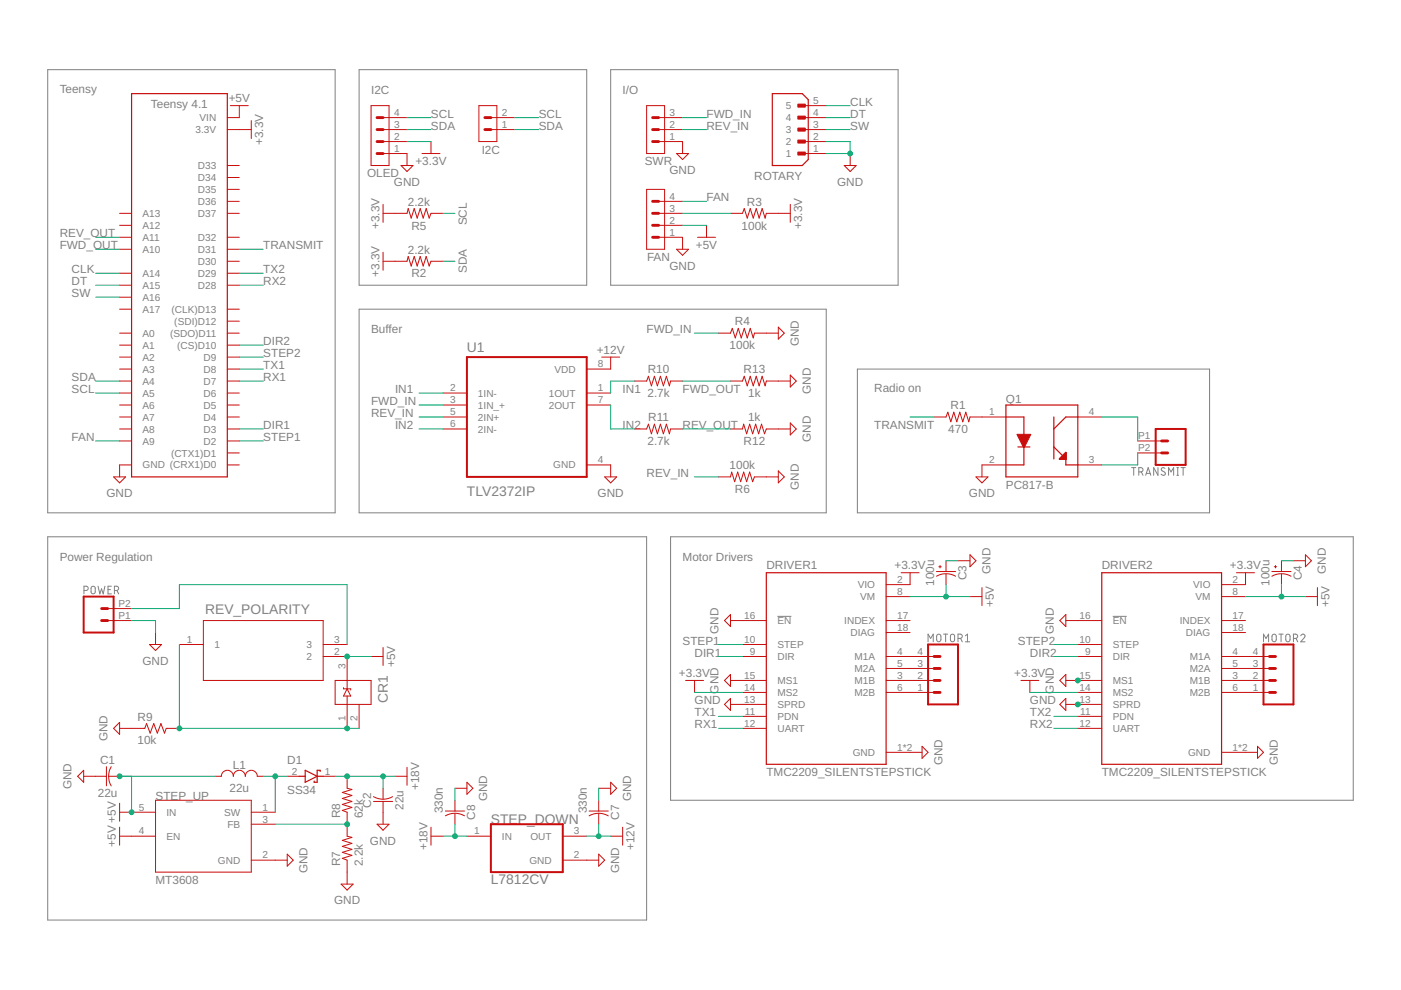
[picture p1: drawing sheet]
<svg xmlns="http://www.w3.org/2000/svg" width="297mm" height="210mm" viewBox="0 0 297 210" stroke-linecap="round" stroke-linejoin="round" font-family="sans-serif">
<g fill="none" stroke="#808080" stroke-width=".21">
<path d="M10.1 14.8h61v93.9h-61zM76.1 14.8h48.3v45.7h-48.3zM129.5 14.8h60.9v45.7h-60.9zM76.1 65.6h99.1v43.1h-99.1zM181.8 78.3h74.7v30.4h-74.7zM239.9 99.1h.9M240.4 99.1v1.7M245.5 99.1v1.7l-.9-1.7v1.7M247 99.3l-.2-.1a.37 .37 0 0 0-.5 .1 .37 .37 0 0 0 .1 .5l.5 .3a.38 .38 0 0 1 .1 .5 .38 .38 0 0 1-.5 .2l-.3-.3M249.5 99.1h.4M249.7 99.1v1.7M250.4 99.1h.9"/>
<path d="M250.8 99.1v1.7M10.1 113.8h127v81.3h-127zM142.2 113.8h144.7v55.9h-144.7zM241.4 100.1h.5a.46 .46 0 0 0 .4-.5 .46 .46 0 0 0-.4-.5h-.5v1.7M242 100.1l.3 .7M242.9 100.8l.5-1.7 .6 1.7M243 100.4h.9M247.8 100.8v-1.7l.5 1 .5-1v1.7M249.5 100.8h.4M17.8 125.2h.5a.46 .46 0 0 0 .4-.5 .46 .46 0 0 0-.4-.4h-.5v1.6M19.4 124.4l.3-.1 .4 .1 .1 1.1a.44 .44 0 0 1-.5 .4 .44 .44 0 0 1-.4-.4zM20.8 124.3l.4 1.6 .3-1.1 .4 1.1 .3-1.6"/>
<path d="M22.9 125h.5M23.6 124.3h-.7v1.6h.7M24.3 125.2h.4a.46 .46 0 0 0 .5-.5 .46 .46 0 0 0-.5-.4h-.4v1.6M24.8 125.2l.4 .7M164.8 130.7h3M196.8 136.1v-1.6l.5 .9 .6-.9v1.6M198.7 134.6l.3-.1 .3 .1 .2 1a.46 .46 0 0 1-.5 .5 .46 .46 0 0 1-.4-.5zM200 134.5h.9M200.5 134.5v1.6M201.6 134.6l.4-.1 .3 .1 .1 1a.44 .44 0 0 1-.4 .5 .44 .44 0 0 1-.5-.5zM203.1 135.4h.5a.46 .46 0 0 0 .4-.5 .46 .46 0 0 0-.4-.4h-.5v1.6M203.7 135.4l.3 .7"/>
<path d="M204.7 134.8l.4-.3v1.6M204.7 136.1h.9M235.9 130.7h3M267.9 136.1v-1.6l.5 .9 .6-.9v1.6M269.8 134.6l.4-.1 .3 .1 .1 1a.46 .46 0 0 1-.5 .5 .46 .46 0 0 1-.4-.5zM271.1 134.5h1M271.6 134.5v1.6M272.7 134.6l.4-.1 .3 .1 .1 1a.46 .46 0 0 1-.4 .5 .46 .46 0 0 1-.5-.5zM274.2 135.4h.5a.46 .46 0 0 0 .4-.5 .46 .46 0 0 0-.4-.4h-.5v1.6M274.8 135.4l.3 .7M275.8 134.8a.45 .45 0 0 1 .6-.3 .45 .45 0 0 1 .2 .7l-.8 .9h.9"/>
</g>
<g fill="none" stroke="#c90d0c" stroke-width=".25">
<path d="M27.9 19.9h20.3v81.2h-20.3zM163.7 19.9h6.4l1.3 1.2v12.7l-1.3 1.3h-6.4zM213.3 85.9h15.2v15.2h-15.2zM213.3 88.4h3.8v10.2h-3.8M215.8 94.8h2.6M223.4 94.8l2.6 2.5v1.3h2.5M223.4 88.4v8.9M228.5 88.4h-2.5l-2.6 2.6M162.5 121.4h25.4v40.7h-25.4zM233.6 121.4h25.4v40.7h-25.4zM63.4 164.6h1.3M64.7 163.3l2.5 1.3-2.5 1.3z"/>
<path d="M67.2 164.6h1.3M67.9 163.6v-.3h-.7v2.6h-.6v-.3"/>
</g>
<g fill="none" stroke="#c90d0c" stroke-width=".21">
<path d="M48.2 27.5h5.1M48.2 35.1h2.5M48.2 37.6h2.5M48.8 22.4h3.8M50.7 22.4v2.5h-2.5M53.3 25.6v3.8M78.7 22.4h3.8v12.7h-3.8zM81.2 24.9h5.1M81.2 27.5h5.1M81.2 32.6h5.1v2.5M81.2 30h5.1M85 35.1h2.6l-1.3 1.3z"/>
<path d="M89.5 32.6h3.8M91.4 30v2.6M101.5 22.4h3.8v7.6h-3.8zM104.1 24.9h5.1M104.1 27.5h5.1M137.1 22.4h3.8v10.2h-3.8zM139.6 24.9h5.1M139.6 27.5h5.1M139.6 30h5.1v2.6M143.4 32.6h2.6l-1.3 1.2zM170.1 24.9h5.1M170.1 27.5h5.1"/>
<path d="M170.1 22.4h5.1M170.1 32.6h5.1M170.1 30h5.1M179 35.1h2.5l-1.2 1.3zM180.3 32.6v2.5M25.4 52.9h2.5M25.4 50.3h2.5M25.4 47.8h2.5M25.4 45.2h2.5M25.4 57.9h2.5M48.2 52.9h2.5M48.2 50.3h2.5"/>
<path d="M48.2 45.2h2.5M48.2 57.9h2.5M48.2 55.4h2.5M48.2 40.2h2.5M48.2 42.7h2.5M81.2 45.2h5.1l.3-1 .6 2 .6-2 .7 2 .6-2 .6 2 .7-2 .6 2 .4-1h2.5M81.2 55.4h5.1l.3-1 .6 2 .6-2 .7 2 .6-2 .6 2 .7-2 .6 2 .4-1h2.5M81.2 43.3v3.8M81.2 53.5v3.8M137.1 40.2h3.8v12.7h-3.8zM139.6 50.3h5.1v2.6M139.6 47.8h5.1"/>
<path d="M139.6 45.2h5.1M139.6 42.7h5.1M143.4 52.9h2.6l-1.3 1.2zM147.9 50.3h3.8M149.8 47.8v2.5M154.9 45.2h2.5l.4-1 .6 2 .7-2 .6 2 .6-2 .7 2 .6-2 .6 2 .3-1h5.1M167.6 43.3v3.8M25.4 78.3h2.5M25.4 75.7h2.5M25.4 73.2h2.5M25.4 70.6h2.5M25.4 65.6h2.5"/>
<path d="M25.4 60.5h2.5M25.4 63h2.5M48.2 78.3h2.5M48.2 75.7h2.5M48.2 73.2h2.5M48.2 70.6h2.5M48.2 68.1h2.5M48.2 65.6h2.5M48.2 60.5h2.5M127.6 75.7h3.8M129.5 75.7v2.6h-5.1M152.3 70.6h2.6l.4-1 .6 2 .6-2 .7 2 .6-2 .6 2 .7-2 .6 2 .3-1h5"/>
<path d="M165 69.4l1.3 1.2-1.3 1.3zM167.6 79.5l1.2 1.3-1.2 1.3zM25.4 93.5h2.5M25.4 91h2.5M25.4 88.4h2.5M25.4 85.9h2.5M25.4 83.3h2.5M25.4 80.8h2.5M27.9 98.6h-2.5v2.5M48.2 98.6h2.5M48.2 96h2.5M48.2 93.5h2.5"/>
<path d="M48.2 91h2.5M48.2 88.4h2.5M48.2 85.9h2.5M48.2 83.3h2.5M48.2 80.8h2.5M93.9 91h5.1M93.9 88.4h5.1M93.9 85.9h5.1M93.9 83.3h5.1M124.4 98.6h5.1v2.5M124.4 85.9h5.1M124.4 83.3h5.1"/>
<path d="M134.6 91h2.5l.4-1.1 .6 2.1 .6-2.1 .7 2.1 .6-2.1 .7 2.1 .6-2.1 .6 2.1 .3-1h2.5M134.6 80.8h2.5l.4-1 .6 2 .6-2 .7 2 .6-2 .7 2 .6-2 .6 2 .3-1h2.5M154.9 91h2.5l.3-1.1 .6 2.1 .6-2.1 .7 2.1 .6-2.1 .6 2.1 .7-2.1 .6 2.1 .4-1h5.1M154.9 80.8h2.5l.4-1 .6 2 .7-2 .6 2 .6-2 .7 2 .6-2 .6 2 .3-1h5.1M165 99.8l1.3 1.3-1.3 1.3zM167.6 89.7l1.2 1.3-1.2 1.2zM198 88.4h2.6l.4-1 .6 2 .6-2 .7 2 .6-2 .6 2 .7-2 .6 2 .3-1h7.6M213.3 98.6h-5.1v2.5M228.5 98.6h5.1M228.5 88.4h5.1M241.2 96h5.1M241.2 93.5h5.1"/>
<path d="M24.1 101.1h2.5l-1.2 1.3zM128.2 101.1h2.5l-1.2 1.3zM152.3 101.1h2.6l.2-1 .7 2 .6-2 .6 2 .7-2 .6 2 .6-2 .7 2 .4-1h5M199.3 119.9v.5M200.6 118.9v2.3M203.1 118.9h2.6M205.7 117.6l1.2 1.3-1.2 1.3zM206.9 101.1h2.6l-1.3 1.3zM270.4 119.9v.5M271.7 118.9v2.3M274.2 118.9h2.6M276.8 117.6l1.2 1.3-1.2 1.3z"/>
<path d="M22.8 131.6h5.1M22.8 129h5.1M31.7 136.7h2.5l-1.2 1.2zM33 134.1v2.6M38 136.7h5.1M43.1 131.6h25.4v12.7h-25.4zM68.5 136.7h5.1M68.5 139.2h5.1v6.8M78.7 139.2h2.5M81.2 137.3v3.8M154.9 131.6h7.6M154.9 130.3v2.5l-1.3-1.2z"/>
<path d="M157.4 136.7h5.1M157.4 139.2h5.1M187.9 139.2h10.1M187.9 131.6h5.1M187.9 126.5h5.1M187.9 134.1h5.1M191.1 121.4h3.8M193 121.4v2.6h-5.1M198.5 122.2a4.2 4.2 0 0 1 4.1 0M198.5 121.2h4.1M199.1 120.2h.5M200.6 121.7v2.3"/>
<path d="M205.7 126.5h2.5M208.2 124.6v3.8M224.7 131.6l1.3-1.3v2.5zM226 131.6h7.6M228.5 136.7h5.1M228.5 139.2h5.1M259 139.2h10.2M259 131.6h5.1M259 126.5h5.1M259 134.1h5.1M262.2 121.4h3.8M264.1 121.4v2.6h-5.1"/>
<path d="M269.7 122.2a4.2 4.2 0 0 1 4 0M269.7 121.2h4M270.2 120.2h.5M271.7 121.7v2.3M276.8 126.5h2.5M279.3 124.6v3.8M25.4 153.2v2.5l-1.3-1.3zM25.4 154.4h5.3l.4-1 .7 2 .8-2 .8 2 .7-2 .8 2 .3-1h2.8M71.1 144.3h7.6v5.1h-7.6zM72.8 145.8v.2h1.6v.3M73.6 147.6v6.8M73.6 146l.8 1.6h-1.6z"/>
<path d="M76.1 149.4v5M145.4 144.3h3.8M147.3 144.3v2.5M154.9 144.3h7.6M154.9 149.4h7.6M154.9 143v2.5l-1.3-1.2zM154.9 148.1v2.5l-1.3-1.2zM157.4 154.4h5.1M157.4 146.8h5.1M157.4 151.9h5.1M187.9 144.3h10.1M187.9 159.5h7.6"/>
<path d="M187.9 141.7h10.1M187.9 146.8h10.1M195.5 158.2l1.3 1.3-1.3 1.3zM216.5 144.3h3.8M218.4 144.3v2.5M226 144.3h7.6M226 149.4h7.6M226 143v2.5l-1.3-1.2zM226 148.1v2.5l-1.3-1.2zM228.5 154.4h5.1M228.5 146.8h5.1M228.5 151.9h5.1"/>
<path d="M259 144.3h10.2M259 159.5h7.6M259 141.7h10.2M259 146.8h10.2M266.6 158.2l1.3 1.3-1.3 1.3zM17.7 164.6h4.9M17.7 163.3v2.6l-1.2-1.3zM22.6 162.6v4M23.1 164.6h2.3M23.6 162.6a4 4 0 0 0 0 4M25.4 170.3v3.8M25.4 175.4v3.8"/>
<path d="M25.4 177.3h7.6M25.4 172.2h7.6M33 169.7h20.3v15.2h-20.3zM45.7 164.6h1.2a1.27 1.27 0 0 1 1.3-1.3 1.27 1.27 0 0 1 1.3 1.3 1.27 1.27 0 0 1 1.2-1.3 1.27 1.27 0 0 1 1.3 1.3 1.27 1.27 0 0 1 1.3-1.3 1.27 1.27 0 0 1 1.2 1.3h1.3M53.3 172.2h5.1M53.3 174.8h5.1M60.9 164.6h2.5M68.5 164.6h2.6M73.6 164.6v2.5l1 .3-2 .6 2 .7-2 .6 2 .6-2 .7 2 .6-2 .6 1 .4v5.1l1 .2-2 .7 2 .6-2 .7 2 .6-2 .6 2 .7-2 .6 1 .4v5.1M79.2 168.9a4 4 0 0 0 4 0M79.2 169.9h4M79.9 174.8h2.6l-1.3 1.2z"/>
<path d="M81.2 167.1v2.3M81.2 169.9v4.9M83.8 164.6h2.5M86.3 162.7v3.8M91.4 177.3h2.5M91.4 175.4v3.8M94.4 173a4 4 0 0 1 4.1 0M94.4 172h4.1M96.5 169.7v2.3M96.5 172.5v2.3M96.5 167.1h2.5M99 177.3h5.1"/>
<path d="M99 165.9l1.3 1.2-1.3 1.3zM119.3 177.3h5.1M124.9 173a4 4 0 0 1 4.1 0M124.9 172h4.1M126.9 169.7v2.3M126.9 172.5v2.3M126.9 167.1h2.6M129.5 177.3h2.5M129.5 165.9l1.2 1.2-1.2 1.3zM132 175.4v3.8M53.3 182.4h7.6M60.9 181.1l1.3 1.3-1.3 1.2z"/>
<path d="M72.3 187.5h2.6l-1.3 1.2zM119.3 182.4h7.6M126.9 181.1l1.3 1.3-1.3 1.2z"/>
</g>
<path d="M99 75.7h25.4v25.4h-25.4zM245 91h6.4v7.6h-6.4zM17.7 126.5h6.4v7.6h-6.4zM196.8 136.7h6.3v12.7h-6.3zM267.9 136.7h6.3v12.7h-6.3zM104.1 174.8h15.2v10.1h-15.2z" fill="none" stroke="#c90d0c" stroke-width=".42"/>
<g fill="none" stroke="#c90d0c" stroke-width=".61">
<path d="M79.9 30h1.3M79.9 27.5h1.3M79.9 24.9h1.3M79.9 32.6h1.3M102.8 27.5h1.3M102.8 24.9h1.3M138.4 30h1.2M138.4 27.5h1.2M138.4 24.9h1.2M138.4 50.3h1.2M138.4 47.8h1.2M138.4 45.2h1.2"/>
<path d="M138.4 42.7h1.2M246.3 96h1.3M246.3 93.5h1.3M21.5 129h1.3M21.5 131.6h1.3M198 139.2h1.3M269.2 139.2h1.2M198 141.7h1.3M198 144.3h1.3M198 146.8h1.3M269.2 141.7h1.2M269.2 144.3h1.2"/>
<path d="M269.2 146.8h1.2"/>
</g>
<g fill="#c90d0c" stroke="#c90d0c" stroke-width=".21">
<path d="M215.6 92.1h3l-1.4 2.8h-.2z" fill-rule="evenodd"/>
<path d="M224.6 97.3l1.3-1.4h.2v1.5h-1.5z" fill-rule="evenodd"/>
</g>
<g fill="#c90d0c" stroke="#c90d0c" stroke-width=".21">
<path d="M169.2 32.2h1.5v.7h-1.5z"/>
<path d="M169.2 29.7h1.5v.6h-1.5z"/>
<path d="M169.2 27.2h1.5v.6h-1.5z"/>
<path d="M169.2 24.6h1.5v.7h-1.5z"/>
<path d="M169.2 22.1h1.5v.6h-1.5z"/>
</g>
<g fill="none" stroke="#0dab76" stroke-width=".21">
<path d="M86.3 30h5.1M86.3 24.9h5.1M86.3 27.5h5.1M109.2 24.9h5M109.2 27.5h5M144.7 24.9h5.1M144.7 27.5h5.1M175.2 30h5.1v2.6h-5.1M175.2 24.9h5.1M175.2 27.5h5.1M175.2 22.4h5.1M20.3 52.9h5.1"/>
<path d="M20.3 50.3h5.1M20.3 57.9h5.1M50.7 52.9h5.1M50.7 57.9h5.1M93.9 45.2h2.6M93.9 55.4h2.6M144.7 47.8h5.1M144.7 45.2h10.2M144.7 42.7h5.1M20.3 63h5.1M20.3 60.5h5.1M50.7 75.7h5.1"/>
<path d="M50.7 73.2h5.1M50.7 60.5h5.1M50.7 78.3h5.1M147.3 70.6h5M20.3 80.8h5.1M20.3 83.3h5.1M20.3 93.5h5.1M50.7 80.8h5.1M50.7 91h5.1M50.7 93.5h5.1M88.8 85.9h5.1M88.8 88.4h5.1"/>
<path d="M88.8 91h5.1M88.8 83.3h5.1M129.5 85.9v5.1h5.1M134.6 80.8h-5.1v2.5M144.7 80.8h10.2M144.7 91h10.2M193 88.4h5M233.6 88.4h7.6v5.1M241.2 96v2.6h-7.6M147.3 101.1h5M200.6 118.9h2.5M271.7 118.9h2.5"/>
<path d="M27.9 131.6h5.1v2.5M27.9 129h10.1v-5h35.6v12.7M38 136.7v17.7h38.1M73.6 139.2h5.1M152.3 139.2h5.1M152.3 136.7h5.1M193 126.5h12.7M200.6 124v2.5M223.4 139.2h5.1M223.4 136.7h5.1M264.1 126.5h12.7M271.7 124v2.5"/>
<path d="M147.3 146.8h10.1M152.3 154.4h5.1M152.3 151.9h5.1M218.4 146.8h10.1M223.4 154.4h5.1M223.4 151.9h5.1M25.4 164.6h20.3M27.9 164.6v7.6M55.8 164.6h5.1M58.4 164.6v7.6M58.4 174.8h15.2M71.1 164.6h12.7"/>
<path d="M81.2 164.6v2.5M93.9 177.3h5.1M96.5 167.1v2.6M96.5 174.8v2.5M124.4 177.3h5.1M126.9 167.1v2.6M126.9 174.8v2.5"/>
</g>
<g fill="#0dab76" stroke="#0dab76" stroke-width=".21">
<circle cx="228.5" cy="144.3" r=".51"/>
<circle cx="228.5" cy="149.4" r=".51"/>
<circle cx="180.3" cy="32.6" r=".51"/>
<circle cx="73.6" cy="139.2" r=".51"/>
<circle cx="27.9" cy="172.2" r=".51"/>
<circle cx="25.4" cy="164.6" r=".51"/>
<circle cx="200.6" cy="126.5" r=".51"/>
<circle cx="271.7" cy="126.5" r=".51"/>
<circle cx="38" cy="154.4" r=".51"/>
<circle cx="73.6" cy="154.4" r=".51"/>
<circle cx="126.9" cy="177.3" r=".51"/>
<circle cx="96.5" cy="177.3" r=".51"/>
<circle cx="73.6" cy="164.6" r=".51"/>
<circle cx="81.2" cy="164.6" r=".51"/>
<circle cx="58.4" cy="164.6" r=".51"/>
<circle cx="73.6" cy="174.8" r=".51"/>
</g>
<g font-size="2.9" fill="#808080">
<text x="99" y="74.7">U1</text>
<text x="99" y="105.1">TLV2372IP</text>
<text x="43.5" y="130.1">REV_POLARITY</text>
<text x="82.3" y="149" transform="rotate(-90 82.3 149)">CR1</text>
<text x="104.1" y="174.7">STEP_DOWN</text>
<text x="104.1" y="187.5">L7812CV</text>
</g>
<g font-size="2.5" fill="#808080">
<text x="12.7" y="19.7">Teensy</text>
<text x="32" y="22.9">Teensy 4.1</text>
<text x="48.5" y="21.6">+5V</text>
<text x="78.7" y="19.8">I2C</text>
<text x="132" y="19.8">I/O</text>
<text x="180.3" y="22.4">CLK</text>
<text x="91.4" y="24.9">SCL</text>
<text x="91.4" y="27.5">SDA</text>
<text x="114.2" y="24.9">SCL</text>
<text x="114.2" y="27.5">SDA</text>
<text x="149.8" y="24.9">FWD_IN</text>
<text x="149.8" y="27.5">REV_IN</text>
<text x="180.3" y="27.5">SW</text>
<text x="180.3" y="24.9">DT</text>
<text x="55.8" y="30.8" transform="rotate(-90 55.8 30.8)">+3.3V</text>
<text x="88.1" y="35.1">+3.3V</text>
<text x="102.1" y="32.5">I2C</text>
<text x="136.7" y="35.1">SWR</text>
<text x="77.8" y="37.6">OLED</text>
<text x="83.5" y="39.4">GND</text>
<text x="141.9" y="36.9">GND</text>
<text x="159.9" y="38.1">ROTARY</text>
<text x="177.5" y="39.4">GND</text>
<text x="86.5" y="43.6">2.2k</text>
<text x="99" y="47.8" transform="rotate(-90 99 47.8)">SCL</text>
<text x="149.8" y="42.7">FAN</text>
<text x="158.4" y="43.6">R3</text>
<text x="12.7" y="52.9">FWD_OUT</text>
<text x="12.7" y="50.3">REV_OUT</text>
<text x="55.8" y="52.9">TRANSMIT</text>
<text x="80.5" y="48.5" transform="rotate(-90 80.5 48.5)">+3.3V</text>
<text x="86.5" y="53.7">2.2k</text>
<text x="87.2" y="48.7">R5</text>
<text x="147.5" y="52.9">+5V</text>
<text x="157.2" y="48.7">100k</text>
<text x="170.1" y="48.5" transform="rotate(-90 170.1 48.5)">+3.3V</text>
<text x="15.2" y="57.9">CLK</text>
<text x="55.8" y="57.9">TX2</text>
<text x="80.5" y="58.7" transform="rotate(-90 80.5 58.7)">+3.3V</text>
<text x="87.2" y="58.8">R2</text>
<text x="99" y="57.9" transform="rotate(-90 99 57.9)">SDA</text>
<text x="137.2" y="55.4">FAN</text>
<text x="141.9" y="57.2">GND</text>
<text x="15.2" y="63">SW</text>
<text x="15.2" y="60.5">DT</text>
<text x="55.8" y="60.5">RX2</text>
<text x="78.7" y="70.5">Buffer</text>
<text x="137.1" y="70.6">FWD_IN</text>
<text x="155.8" y="69">R4</text>
<text x="55.8" y="75.7">STEP2</text>
<text x="55.8" y="73.2">DIR2</text>
<text x="126.5" y="75">+12V</text>
<text x="154.7" y="74.1">100k</text>
<text x="169.3" y="73.4" transform="rotate(-90 169.3 73.4)">GND</text>
<text x="15.2" y="83.3">SCL</text>
<text x="15.2" y="80.8">SDA</text>
<text x="55.8" y="78.3">TX1</text>
<text x="55.8" y="80.8">RX1</text>
<text x="83.8" y="83.3">IN1</text>
<text x="132" y="83.3">IN1</text>
<text x="137.3" y="79.1">R10</text>
<text x="144.7" y="83.3">FWD_OUT</text>
<text x="157.7" y="79.1">R13</text>
<text x="171.9" y="83.6" transform="rotate(-90 171.9 83.6)">GND</text>
<text x="185.3" y="83.2">Radio on</text>
<text x="78.7" y="85.9">FWD_IN</text>
<text x="78.7" y="88.4">REV_IN</text>
<text x="137.3" y="84.2">2.7k</text>
<text x="137.4" y="89.3">R11</text>
<text x="158.6" y="89.3">1k</text>
<text x="158.6" y="84.2">1k</text>
<text x="201.5" y="86.8">R1</text>
<text x="213.3" y="85.4">Q1</text>
<text x="15.2" y="93.5">FAN</text>
<text x="55.8" y="93.5">STEP1</text>
<text x="55.8" y="91">DIR1</text>
<text x="83.8" y="91">IN2</text>
<text x="132" y="91">IN2</text>
<text x="137.3" y="94.4">2.7k</text>
<text x="144.7" y="91">REV_OUT</text>
<text x="157.7" y="94.4">R12</text>
<text x="171.9" y="93.7" transform="rotate(-90 171.9 93.7)">GND</text>
<text x="185.3" y="91">TRANSMIT</text>
<text x="201" y="91.8">470</text>
<text x="137.1" y="101.1">REV_IN</text>
<text x="154.7" y="99.5">100k</text>
<text x="22.6" y="105.4">GND</text>
<text x="126.7" y="105.4">GND</text>
<text x="155.8" y="104.5">R6</text>
<text x="169.3" y="103.9" transform="rotate(-90 169.3 103.9)">GND</text>
<text x="205.4" y="105.4">GND</text>
<text x="213.3" y="103.7">PC817-B</text>
<text x="12.7" y="118.9">Power Regulation</text>
<text x="144.7" y="118.9">Motor Drivers</text>
<text x="162.5" y="120.7">DRIVER1</text>
<text x="189.7" y="120.7">+3.3V</text>
<text x="198" y="124.2" transform="rotate(-90 198 124.2)">100u</text>
<text x="204.9" y="123" transform="rotate(-90 204.9 123)">C3</text>
<text x="210" y="121.7" transform="rotate(-90 210 121.7)">GND</text>
<text x="233.6" y="120.7">DRIVER2</text>
<text x="260.8" y="120.7">+3.3V</text>
<text x="269.1" y="124.2" transform="rotate(-90 269.1 124.2)">100u</text>
<text x="276" y="123" transform="rotate(-90 276 123)">C4</text>
<text x="281.1" y="121.7" transform="rotate(-90 281.1 121.7)">GND</text>
<text x="210.7" y="128.8" transform="rotate(-90 210.7 128.8)">+5V</text>
<text x="281.8" y="128.8" transform="rotate(-90 281.8 128.8)">+5V</text>
<text x="144.7" y="136.7">STEP1</text>
<text x="152.3" y="134.4" transform="rotate(-90 152.3 134.4)">GND</text>
<text x="215.8" y="136.7">STEP2</text>
<text x="223.4" y="134.4" transform="rotate(-90 223.4 134.4)">GND</text>
<text x="30.2" y="141">GND</text>
<text x="83.8" y="141.4" transform="rotate(-90 83.8 141.4)">+5V</text>
<text x="143.9" y="143.5">+3.3V</text>
<text x="147.2" y="139.2">DIR1</text>
<text x="215.1" y="143.5">+3.3V</text>
<text x="218.4" y="139.2">DIR2</text>
<text x="147.3" y="149.4">GND</text>
<text x="152.3" y="147" transform="rotate(-90 152.3 147)">GND</text>
<text x="218.4" y="149.4">GND</text>
<text x="223.4" y="147" transform="rotate(-90 223.4 147)">GND</text>
<text x="29.2" y="152.9">R9</text>
<text x="147.2" y="151.9">TX1</text>
<text x="147.2" y="154.4">RX1</text>
<text x="218.4" y="151.9">TX2</text>
<text x="218.4" y="154.4">RX2</text>
<text x="22.8" y="157.2" transform="rotate(-90 22.8 157.2)">GND</text>
<text x="29.2" y="157.7">10k</text>
<text x="15.2" y="167.4" transform="rotate(-90 15.2 167.4)">GND</text>
<text x="21.2" y="162.1">C1</text>
<text x="49.4" y="162.9">L1</text>
<text x="60.9" y="162.1">D1</text>
<text x="88.8" y="167.6" transform="rotate(-90 88.8 167.6)">+18V</text>
<text x="162.5" y="164.6">TMC2209_SILENTSTEPSTICK</text>
<text x="199.8" y="162.3" transform="rotate(-90 199.8 162.3)">GND</text>
<text x="233.6" y="164.6">TMC2209_SILENTSTEPSTICK</text>
<text x="270.9" y="162.3" transform="rotate(-90 270.9 162.3)">GND</text>
<text x="20.7" y="168.9">22u</text>
<text x="33" y="169.7">STEP_UP</text>
<text x="48.7" y="168">22u</text>
<text x="60.9" y="168.4">SS34</text>
<text x="72.1" y="173.5" transform="rotate(-90 72.1 173.5)">R8</text>
<text x="76.9" y="173.5" transform="rotate(-90 76.9 173.5)">62k</text>
<text x="78.7" y="171.3" transform="rotate(-90 78.7 171.3)">C2</text>
<text x="85.5" y="171.7" transform="rotate(-90 85.5 171.7)">22u</text>
<text x="93.9" y="172.5" transform="rotate(-90 93.9 172.5)">330n</text>
<text x="100.8" y="173.8" transform="rotate(-90 100.8 173.8)">C8</text>
<text x="103.3" y="169.9" transform="rotate(-90 103.3 169.9)">GND</text>
<text x="124.4" y="172.5" transform="rotate(-90 124.4 172.5)">330n</text>
<text x="131.2" y="173.8" transform="rotate(-90 131.2 173.8)">C7</text>
<text x="133.8" y="169.9" transform="rotate(-90 133.8 169.9)">GND</text>
<text x="24.6" y="179.5" transform="rotate(-90 24.6 179.5)">+5V +5V</text>
<text x="78.4" y="179.1">GND</text>
<text x="65.2" y="185.1" transform="rotate(-90 65.2 185.1)">GND</text>
<text x="72.1" y="183.6" transform="rotate(-90 72.1 183.6)">R7</text>
<text x="76.9" y="183.6" transform="rotate(-90 76.9 183.6)">2.2k</text>
<text x="90.6" y="180.2" transform="rotate(-90 90.6 180.2)">+18V</text>
<text x="131.2" y="185.1" transform="rotate(-90 131.2 185.1)">GND</text>
<text x="134.6" y="180.3" transform="rotate(-90 134.6 180.3)">+12V</text>
<text x="33" y="187.4">MT3608</text>
<text x="70.8" y="191.8">GND</text>
</g>
<g font-size="2.1" fill="#808080">
<text x="166.6" y="23.2">5</text>
<text x="172.4" y="22">5</text>
<text x="41.5" y="28.2">3.3V</text>
<text x="42.3" y="25.7">VIN</text>
<text x="83.6" y="29.7">2</text>
<text x="83.6" y="27.1">3</text>
<text x="83.6" y="24.6">4</text>
<text x="106.4" y="27.1">1</text>
<text x="106.4" y="24.6">2</text>
<text x="142" y="29.7">1</text>
<text x="142" y="27.1">2</text>
<text x="142" y="24.6">3</text>
<text x="166.6" y="28.2">3</text>
<text x="166.6" y="25.7">4</text>
<text x="172.4" y="29.7">2</text>
<text x="172.4" y="27.1">3</text>
<text x="172.4" y="24.6">4</text>
<text x="42" y="35.8">D33</text>
<text x="83.6" y="32.2">1</text>
<text x="166.6" y="33.3">1</text>
<text x="166.6" y="30.8">2</text>
<text x="172.4" y="32.2">1</text>
<text x="42" y="38.4">D34</text>
<text x="42" y="40.9">D35</text>
<text x="30.2" y="46">A13</text>
<text x="42" y="43.5">D36</text>
<text x="42" y="46">D37</text>
<text x="142" y="47.4">2</text>
<text x="142" y="44.9">3</text>
<text x="142" y="42.3">4</text>
<text x="30.2" y="53.6">A10</text>
<text x="30.2" y="51.1">A11</text>
<text x="30.2" y="48.5">A12</text>
<text x="42" y="53.6">D31</text>
<text x="42" y="51.1">D32</text>
<text x="142" y="50">1</text>
<text x="30.2" y="58.7">A14</text>
<text x="42" y="58.7">D29</text>
<text x="42" y="56.2">D30</text>
<text x="30.2" y="61.2">A15</text>
<text x="30.2" y="63.8">A16</text>
<text x="42" y="61.2">D28</text>
<text x="30.2" y="71.4">A0</text>
<text x="30.2" y="66.3">A17</text>
<text x="36" y="71.4">(SDO)D11</text>
<text x="36.4" y="66.3">(CLK)D13</text>
<text x="37" y="68.9">(SDI)D12</text>
<text x="30.2" y="73.9">A1</text>
<text x="30.2" y="76.5">A2</text>
<text x="37.5" y="73.9">(CS)D10</text>
<text x="43.1" y="76.5">D9</text>
<text x="126.7" y="77.9">8</text>
<text x="30.2" y="79">A3</text>
<text x="30.2" y="81.6">A4</text>
<text x="43.1" y="81.6">D7</text>
<text x="43.1" y="79">D8</text>
<text x="95.5" y="83">2</text>
<text x="117.5" y="79">VDD</text>
<text x="126.7" y="83">1</text>
<text x="30.2" y="86.6">A6</text>
<text x="30.2" y="84.1">A5</text>
<text x="30.2" y="89.2">A7</text>
<text x="43.1" y="89.2">D4</text>
<text x="43.1" y="86.6">D5</text>
<text x="43.1" y="84.1">D6</text>
<text x="95.5" y="85.5">3</text>
<text x="95.5" y="88.1">5</text>
<text x="101.3" y="84.1">1IN-</text>
<text x="101.3" y="86.6">1IN_+</text>
<text x="101.3" y="89.2">2IN+</text>
<text x="116.4" y="84.1">1OUT</text>
<text x="116.4" y="86.6">2OUT</text>
<text x="126.7" y="85.5">7</text>
<text x="209.8" y="88.1">1</text>
<text x="230.9" y="88.1">4</text>
<text x="30.2" y="94.3">A9</text>
<text x="30.2" y="91.7">A8</text>
<text x="43.1" y="94.3">D2</text>
<text x="43.1" y="91.7">D3</text>
<text x="95.5" y="90.6">6</text>
<text x="101.3" y="91.7">2IN-</text>
<text x="241.3" y="93.1">P1</text>
<text x="241.3" y="95.7">P2</text>
<text x="30.2" y="99.3">GND (CRX1)D0</text>
<text x="36.3" y="96.8">(CTX1)D1</text>
<text x="117.3" y="99.3">GND</text>
<text x="126.7" y="98.2">4</text>
<text x="209.8" y="98.2">2</text>
<text x="230.9" y="98.2">3</text>
<text x="181.9" y="124.7">VIO</text>
<text x="190.2" y="123.6">2</text>
<text x="253" y="124.7">VIO</text>
<text x="261.3" y="123.6">2</text>
<text x="25.1" y="131.2">P1</text>
<text x="25.1" y="128.7">P2</text>
<text x="157.8" y="131.2">16</text>
<text x="182.3" y="127.3">VM</text>
<text x="190.2" y="126.1">8</text>
<text x="190.2" y="131.2">17</text>
<text x="228.9" y="131.2">16</text>
<text x="253.5" y="127.3">VM</text>
<text x="261.3" y="126.1">8</text>
<text x="261.3" y="131.2">17</text>
<text x="39.6" y="136.3">1</text>
<text x="45.5" y="137.4">1</text>
<text x="65" y="137.4">3</text>
<text x="70.9" y="136.3">3</text>
<text x="157.8" y="136.3">10</text>
<text x="164.8" y="137.4">STEP</text>
<text x="164.8" y="132.3">EN</text>
<text x="179" y="132.3">INDEX</text>
<text x="180.3" y="134.9">DIAG</text>
<text x="190.2" y="133.8">18</text>
<text x="228.9" y="136.3">10</text>
<text x="235.9" y="137.4">STEP</text>
<text x="235.9" y="132.3">EN</text>
<text x="250.1" y="132.3">INDEX</text>
<text x="251.4" y="134.9">DIAG</text>
<text x="261.3" y="133.8">18</text>
<text x="65" y="140">2</text>
<text x="70.9" y="138.8">2</text>
<text x="73.2" y="141.9" transform="rotate(-90 73.2 141.9)">3</text>
<text x="157.8" y="143.9">15</text>
<text x="159" y="138.8">9</text>
<text x="164.8" y="140">DIR</text>
<text x="181.1" y="140">M1A</text>
<text x="181.1" y="142.5">M2A</text>
<text x="190.2" y="143.9">3</text>
<text x="190.2" y="138.8">4</text>
<text x="190.2" y="141.4">5</text>
<text x="194.5" y="143.9">2</text>
<text x="194.5" y="141.4">3</text>
<text x="194.5" y="138.8">4</text>
<text x="228.9" y="143.9">15</text>
<text x="230.1" y="138.8">9</text>
<text x="235.9" y="140">DIR</text>
<text x="252.3" y="140">M1A</text>
<text x="252.3" y="142.5">M2A</text>
<text x="261.3" y="143.9">3</text>
<text x="261.3" y="138.8">4</text>
<text x="261.3" y="141.4">5</text>
<text x="265.6" y="143.9">2</text>
<text x="265.6" y="141.4">3</text>
<text x="265.6" y="138.8">4</text>
<text x="157.8" y="149">13</text>
<text x="157.8" y="146.5">14</text>
<text x="164.8" y="147.6">MS2</text>
<text x="164.8" y="145">MS1</text>
<text x="181.1" y="145">M1B</text>
<text x="181.1" y="147.6">M2B</text>
<text x="190.2" y="146.5">6</text>
<text x="194.5" y="146.5">1</text>
<text x="228.9" y="149">13</text>
<text x="228.9" y="146.5">14</text>
<text x="235.9" y="147.6">MS2</text>
<text x="235.9" y="145">MS1</text>
<text x="252.3" y="145">M1B</text>
<text x="252.3" y="147.6">M2B</text>
<text x="261.3" y="146.5">6</text>
<text x="265.6" y="146.5">1</text>
<text x="73.2" y="152.9" transform="rotate(-90 73.2 152.9)">1</text>
<text x="75.8" y="152.9" transform="rotate(-90 75.8 152.9)">2</text>
<text x="157.8" y="154.1">12</text>
<text x="157.9" y="151.5">11</text>
<text x="164.8" y="152.7">PDN</text>
<text x="164.8" y="155.2">UART</text>
<text x="164.8" y="150.1">SPRD</text>
<text x="228.9" y="154.1">12</text>
<text x="229" y="151.5">11</text>
<text x="235.9" y="152.7">PDN</text>
<text x="235.9" y="155.2">UART</text>
<text x="235.9" y="150.1">SPRD</text>
<text x="180.8" y="160.3">GND</text>
<text x="190.2" y="159.2">1*2</text>
<text x="251.9" y="160.3">GND</text>
<text x="261.3" y="159.2">1*2</text>
<text x="61.9" y="164.2">2</text>
<text x="68.9" y="164.2">1</text>
<text x="29.4" y="171.9">5</text>
<text x="35.3" y="173">IN</text>
<text x="47.5" y="173">SW</text>
<text x="55.6" y="171.9">1</text>
<text x="29.4" y="176.9">4</text>
<text x="35.3" y="178.1">EN</text>
<text x="48.2" y="175.5">FB</text>
<text x="55.6" y="174.4">3</text>
<text x="100.6" y="176.9">1</text>
<text x="106.4" y="178.1">IN</text>
<text x="112.5" y="178.1">OUT</text>
<text x="121.6" y="176.9">3</text>
<text x="46.2" y="183.1">GND</text>
<text x="55.6" y="182">2</text>
<text x="112.2" y="183.1">GND</text>
<text x="121.6" y="182">2</text>
</g>
</svg>
